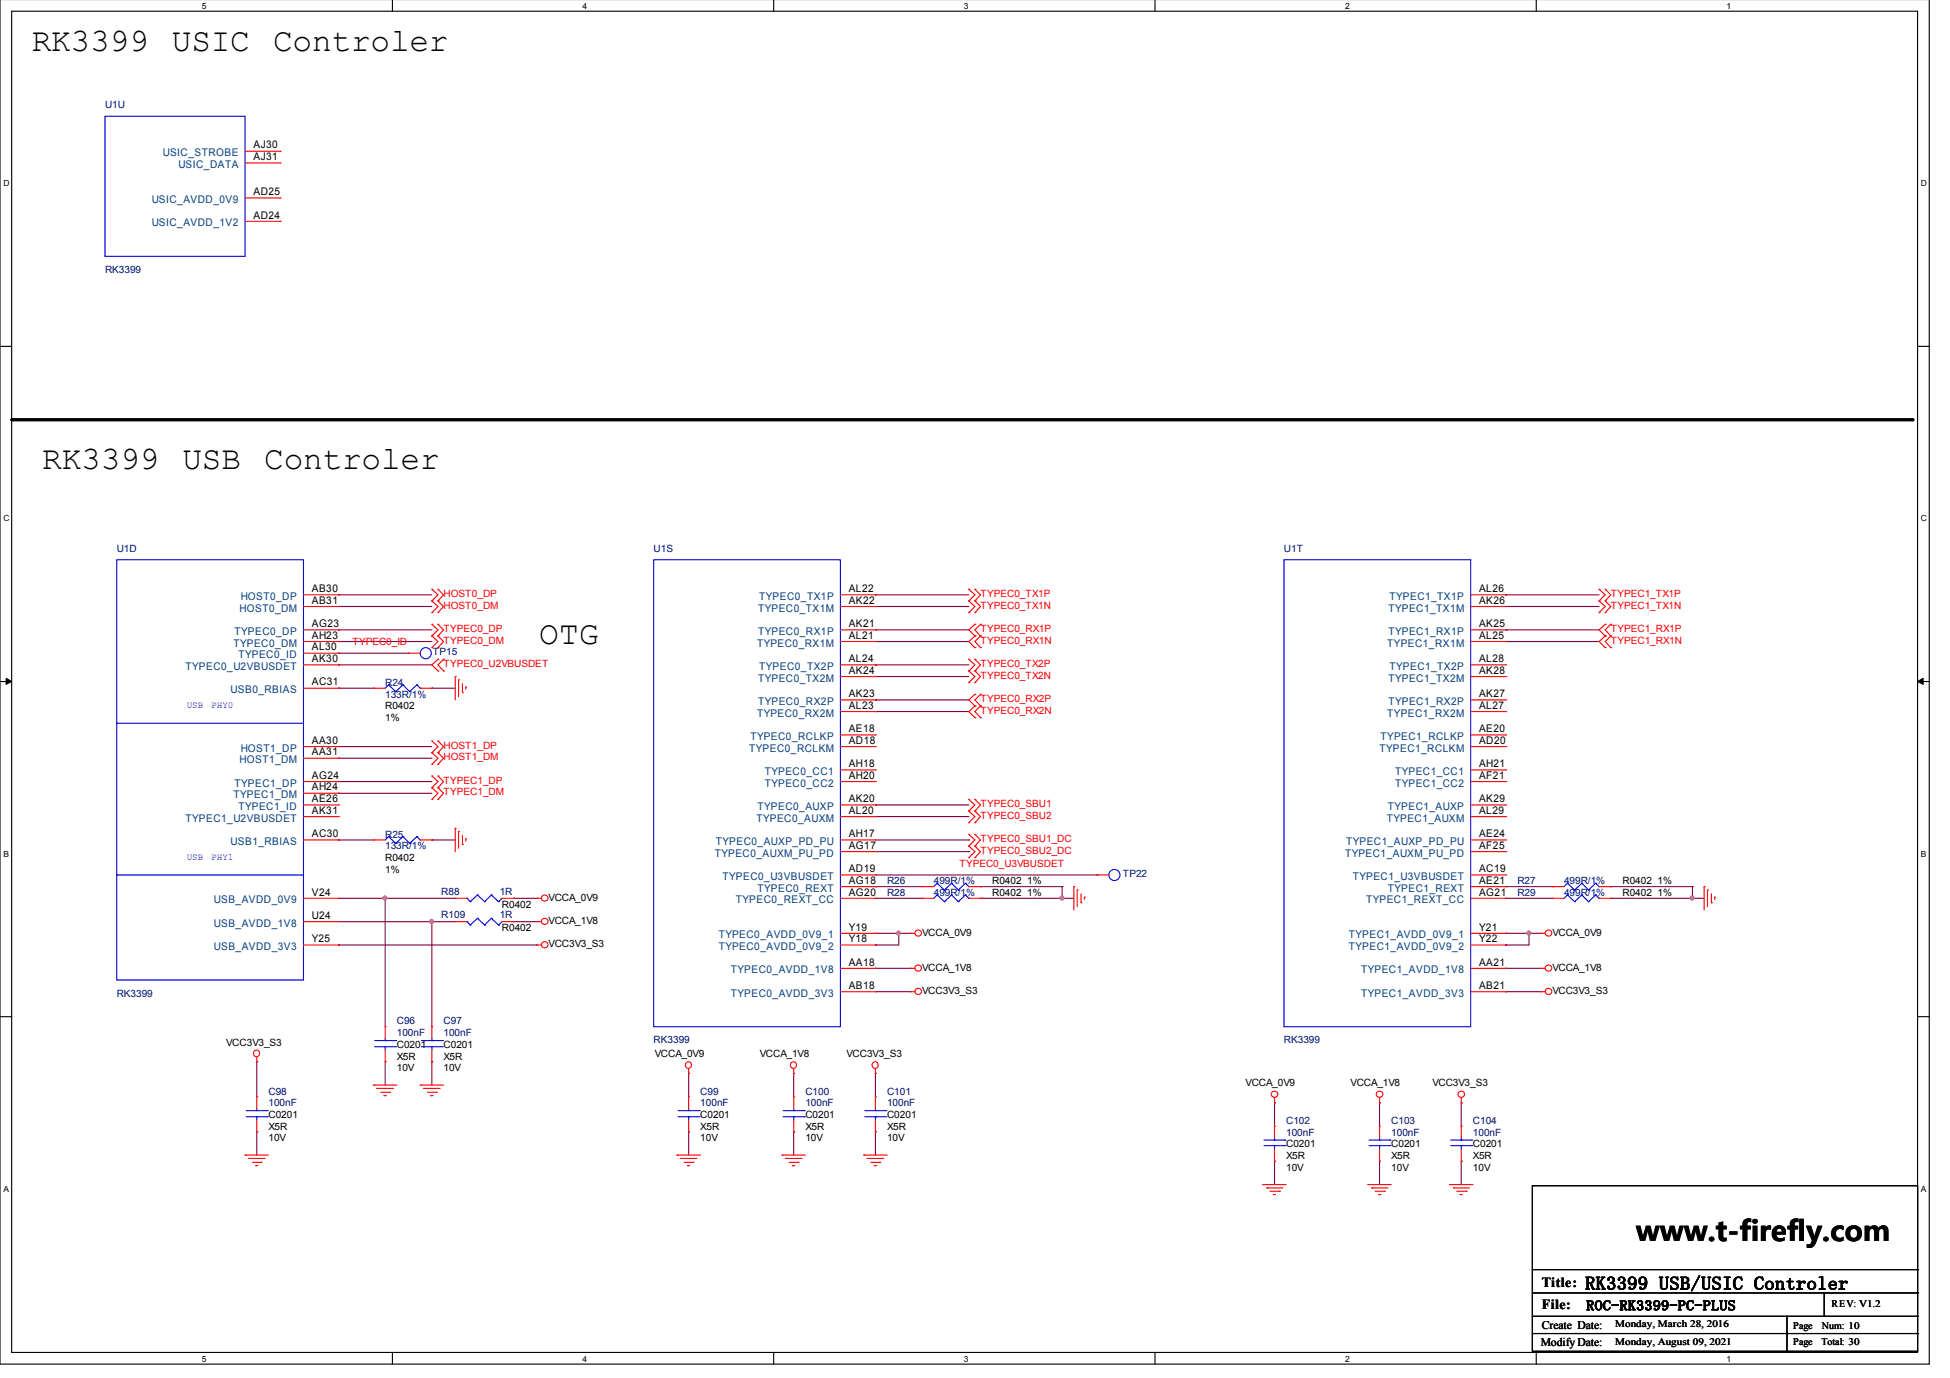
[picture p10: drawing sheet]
<svg xmlns="http://www.w3.org/2000/svg" width="297mm" height="210mm" viewBox="0 0 297 210" stroke-linecap="round" stroke-linejoin="round" font-family="sans-serif">
<path d="M0 -.1v207.9h293.9v-207.9M1.8 1.7h290.3v204.3h-290.3z" fill="none" stroke="#000" stroke-width=".17"/>
<g fill="#fff">
<path d="M30.7 .2h.6v1.3h-.6z"/>
<path d="M30.7 206.3h.6v1.3h-.6z"/>
</g>
<path d="M59.8 -.1v1.8M59.8 206v1.8" fill="none" stroke="#000" stroke-width=".17"/>
<g fill="#fff">
<path d="M88.7 .2h.6v1.3h-.6z"/>
<path d="M88.7 206.3h.6v1.3h-.6z"/>
</g>
<path d="M117.9 -.1v1.8M117.9 206v1.8" fill="none" stroke="#000" stroke-width=".17"/>
<g fill="#fff">
<path d="M146.8 .2h.6v1.3h-.6z"/>
<path d="M146.8 206.3h.6v1.3h-.6z"/>
</g>
<path d="M175.9 -.1v1.8M175.9 206v1.8" fill="none" stroke="#000" stroke-width=".17"/>
<g fill="#fff">
<path d="M204.9 .2h.6v1.3h-.6z"/>
<path d="M204.9 206.3h.6v1.3h-.6z"/>
</g>
<path d="M234 -.1v1.8M234 206v1.8" fill="none" stroke="#000" stroke-width=".17"/>
<g fill="#fff">
<path d="M263 .2h.6v1.3h-.6z"/>
<path d="M263 206.3h.6v1.3h-.6z"/>
<path d="M.5 27.2h.9v1.3h-.9z"/>
<path d="M292.6 27.2h.9v1.3h-.9z"/>
<path d="M.5 78.2h.9v1.4h-.9z"/>
<path d="M292.6 78.2h.9v1.4h-.9z"/>
</g>
<path d="M0 52.8h1.8M292.1 52.8h1.8" fill="none" stroke="#000" stroke-width=".17"/>
<g fill="#fff">
<path d="M.5 129.3h.8v1.4h-.8z"/>
<path d="M292.6 129.3h.8v1.4h-.8z"/>
</g>
<path d="M0 103.8h1.8M292.1 103.8h1.8" fill="none" stroke="#000" stroke-width=".17"/>
<path d="M.9 103.3l.9 .5-.9 .4zM292.1 103.8l.8-.5v.9z" fill="#000" stroke="#000" stroke-width=".15"/>
<g fill="#fff">
<path d="M.5 180.4h.7v1.3h-.7z"/>
<path d="M292.6 180.4h.7v1.3h-.7z"/>
</g>
<g fill="none" stroke="#000" stroke-width=".17">
<path d="M0 154.9h1.8M292.1 154.9h1.8M233.4 180.6h58.7v25.2h-58.7zM233.4 193.4h58.7M233.4 196.9h58.7M277.9 196.9v3.6M292.1 193.4h.1M292.1 196.9h.1M233.4 200.5h58.7M233.4 203.1h58.7M272.2 205.8h.1M272.2 200.5v5.3"/>
<path d="M277.9 200.5h.1M292.1 200.5h.1M292.1 203.1h.1"/>
</g>
<path d="M1.8 63.9h289.5" fill="none" stroke="#000" stroke-width=".51"/>
<circle cx="291.3" cy="63.9" r=".25" fill="#000"/>
<g fill="none" stroke="#7f003f" stroke-width=".17">
<path d="M51.6 90.6h.1M51.6 92.4h.1M51.6 97.7h.1M51.6 95.9h.1M51.6 99.5h.1M51.6 90.6h14.2M51.6 92.4h14.2M51.6 97.7h14.2M51.6 95.9h14.2M51.6 99.5h10.6M133.4 97.7h.1M133.4 95.9h.1"/>
<path d="M133.4 90.6h.1M133.4 92.4h.1M133.4 90.6h14.2M133.4 92.4h14.2M133.4 97.7h14.2M133.4 95.9h14.2M229.4 97.7h.1M229.4 95.9h.1M229.4 90.6h.1M229.4 92.4h.1M229.4 90.6h14.2M229.4 92.4h14.2"/>
<path d="M229.4 97.7h14.2M229.4 95.9h14.2M51.6 104.8h.1M51.6 101.3h.1M51.6 113.7h.1M51.6 115.5h.1M51.6 119.1h.1M51.6 104.8h5.3M51.6 101.3h14.2M51.6 113.7h14.2M51.6 115.5h14.2M51.6 119.1h14.2"/>
<path d="M65.8 104.8h.1M65.8 104.8h3.5M133.4 108.4h.1M133.4 106.6h.1M133.4 101.3h.1M133.4 103.1h.1M133.4 101.3h14.2M133.4 108.4h14.2M133.4 106.6h14.2M133.4 103.1h14.2M51.6 127.9h.1M51.6 120.8h.1"/>
<path d="M51.6 136.8h17.7M51.6 127.9h5.3M51.6 120.8h14.2M58.7 136.8h.1M58.7 136.8v19.6M65.8 127.9h.1M65.8 127.9h3.5M78.2 136.8h.1M78.2 136.8h3.6M133.4 135.1h.1M133.4 136.8h.1M133.4 122.6h.1"/>
<path d="M133.4 124.4h.1M133.4 136.8h7.1M133.4 127.9h14.2M133.4 129.7h14.2M133.4 135.1h7.1M133.4 122.6h14.2M133.4 124.4h14.2M133.4 133.3h33.7M147.6 127.9h.1M147.6 129.7h.1M149.4 135.1h.1M149.4 136.8h.1"/>
<path d="M149.4 136.8h14.2M149.4 135.1h12.4M161.8 136.8h.1M161.8 135.1h.1M161.8 135.1v1.7M167.1 133.3h.1M229.4 135.1h.1M229.4 136.8h.1M229.4 136.8h7.1M229.4 135.1h7.1M245.4 135.1h.1M245.4 136.8h.1"/>
<path d="M245.4 136.8h14.2M245.4 135.1h12.4M257.8 136.8h.1M257.8 135.1h.1M257.8 135.1v1.7M51.6 143.9h.1M51.6 140.4h17.7M51.6 143.9h30.2M65.8 140.4h.1M65.8 140.4v16M78.2 140.4h.1M78.2 140.4h3.6"/>
<path d="M133.4 151.1h.1M133.4 147.5h.1M133.4 142.2h.1M133.4 143.9h.1M133.4 151.1h5.3M133.4 147.5h5.3M133.4 142.2h5.3M136.9 142.2h.1M136.9 142.2v1.7h-3.5M229.4 151.1h.1M229.4 147.5h.1M229.4 142.2h.1"/>
<path d="M229.4 143.9h.1M229.4 151.1h5.3M229.4 147.5h5.3M229.4 142.2h5.3M232.9 142.2h.1M232.9 142.2v1.7h-3.5M39.1 172.4h.1M39.1 161.7h.1M39.1 161.7v5.4M39.1 172.4v3.6M58.7 161.7h.1M58.7 161.7v3.6"/>
<path d="M65.8 161.7h.1M65.8 161.7v3.6M104.9 163.5h.1M104.9 172.4h.1M104.9 163.5v3.6M104.9 172.4v3.6M120.9 163.5h.1M120.9 172.4h.1M120.9 163.5v3.6M120.9 172.4v3.6M133.4 172.4h.1M133.4 163.5h.1"/>
<path d="M133.4 163.5v3.6M133.4 172.4v3.6M194.1 168h.1M194.1 176.9h.1M194.1 168v3.5M194.1 176.9v3.5M210.1 168h.1M210.1 176.9h.1M210.1 168v3.5M210.1 176.9v3.5M222.6 176.9h.1M222.6 168h.1"/>
<path d="M222.6 168v3.5M222.6 176.9v3.5"/>
</g>
<g fill="#f0f" stroke="#f0f" stroke-width=".17">
<circle cx="65.7" cy="140.3" r=".3"/>
<circle cx="58.6" cy="136.8" r=".3"/>
<circle cx="136.9" cy="142.1" r=".3"/>
<circle cx="161.8" cy="136.8" r=".3"/>
<circle cx="232.9" cy="142.1" r=".3"/>
<circle cx="257.8" cy="136.8" r=".3"/>
</g>
<g fill="none" stroke="#f00" stroke-width=".17">
<path d="M37.3 23h5.4M37.3 24.8h5.4M37.3 30.2h5.4M37.3 33.7h5.4M42.7 23h.1M42.7 24.8h.1M42.7 30.2h.1M42.7 33.7h.1M46.2 90.6h5.4M46.2 92.4h5.4M46.2 95.9h5.4M46.2 97.7h5.4"/>
<path d="M46.2 99.5h5.4M51.6 90.6h.1M51.6 92.4h.1M51.6 95.9h.1M51.6 97.7h.1M51.6 99.5h.1M62.2 99.5h.1M62.2 99.5h1.8M65.8 93.3h.1M65.8 91.5h.1M65.8 89.8h.1M65.8 98.7h.1"/>
<path d="M65.8 96.9h.1M65.8 95.1h.1M65.8 91.5l.9 .9-.9 .9M65.8 89.8l.9 .8-.9 .9M65.8 96.9l.9 .8-.9 1M65.8 95.1l.9 .8-.9 1M66.7 93.3h.1M66.7 91.5h.1M66.7 89.8h.1M66.7 98.7h.1M66.7 96.9h.1M66.7 95.1h.1"/>
<path d="M66.7 91.5l.9 .9-.9 .9M66.7 89.8l.9 .8-.9 .9M66.7 96.9l.9 .8-.9 1M66.7 95.1l.9 .8-.9 1M128 90.6h5.4M128 92.4h5.4M128 95.9h5.4M128 97.7h5.4M133.4 90.6h.1M133.4 92.4h.1M133.4 95.9h.1M133.4 97.7h.1"/>
<path d="M147.6 93.3h.1M147.6 91.5h.1M147.6 89.8h.1M147.6 91.5l.9 .9-.9 .9M147.6 89.8l.9 .8-.9 .9M148.5 93.3h.1M148.5 91.5h.1M148.5 89.8h.1M148.5 95.1h.1M148.5 96.9h.1M148.5 98.7h.1M148.5 91.5l.9 .9-.9 .9"/>
<path d="M148.5 89.8l.9 .8-.9 .9M148.5 95.1l-.9 .8 .9 1M148.5 96.9l-.9 .8 .9 1M149.4 96.9h.1M149.4 95.1h.1M149.4 98.7h.1M149.4 95.1l-.9 .8 .9 1M149.4 96.9l-.9 .8 .9 1M224 90.6h5.4M224 92.4h5.4M224 95.9h5.4M224 97.7h5.4"/>
<path d="M229.4 90.6h.1M229.4 92.4h.1M229.4 95.9h.1M229.4 97.7h.1M243.6 93.3h.1M243.6 91.5h.1M243.6 89.8h.1M243.6 91.5l.9 .9-.9 .9M243.6 89.8l.9 .8-.9 .9M244.5 93.3h.1M244.5 91.5h.1M244.5 89.8h.1"/>
<path d="M244.5 95.1h.1M244.5 96.9h.1M244.5 98.7h.1M244.5 91.5l.9 .9-.9 .9M244.5 89.8l.9 .8-.9 .9M244.5 95.1l-.9 .8 .9 1M244.5 96.9l-.9 .8 .9 1M245.4 96.9h.1M245.4 95.1h.1M245.4 98.7h.1M245.4 95.1l-.9 .8 .9 1M245.4 96.9l-.9 .8 .9 1"/>
<path d="M46.2 101.3h5.4M46.2 113.7h5.4M46.2 119.1h5.4M46.2 104.8h5.4M46.2 115.5h5.4M51.6 101.3h.1M51.6 104.8h.1M51.6 113.7h.1M51.6 115.5h.1M51.6 119.1h.1M56.9 104.8h.1M56.9 104.8h1.8"/>
<path d="M64 104.8h1.8M65.8 116.4h.1M65.8 114.7h.1M65.8 112.9h.1M65.8 120h.1M65.8 118.2h.1M65.8 104.8h.1M65.8 114.7l.9 .8-.9 .9M65.8 112.9l.9 .8-.9 1M65.8 120l.9 .8-.9 1M65.8 118.2l.9 .9-.9 .9M66.7 100.4h.1"/>
<path d="M66.7 102.2h.1M66.7 116.4h.1M66.7 114.7h.1M66.7 112.9h.1M66.7 120h.1M66.7 118.2h.1M66.7 100.4l-.9 .9 .9 .9M66.7 114.7l.9 .8-.9 .9M66.7 112.9l.9 .8-.9 1M66.7 120l.9 .8-.9 1M66.7 118.2l.9 .9-.9 .9M67.6 102.2h.1"/>
<path d="M67.6 100.4h.1M67.6 100.4l-.9 .9 .9 .9M69.3 103.1h.1M69.3 103.1v3.5M69.9 103.6h.1M69.9 103.6v2.5M70.4 105.5h.1M70.4 104.2v1.3M71 104.7h.1M71 104.7v.3M128 101.3h5.4M128 103.1h5.4"/>
<path d="M128 106.6h5.4M128 108.4h5.4M128 111.9h5.4M128 113.7h5.4M128 117.3h5.4M128 119.1h5.4M133.4 101.3h.1M133.4 103.1h.1M133.4 106.6h.1M133.4 108.4h.1M133.4 111.9h.1M133.4 113.7h.1"/>
<path d="M133.4 117.3h.1M133.4 119.1h.1M147.6 104h.1M147.6 102.2h.1M147.6 100.4h.1M147.6 102.2l.9 .9-.9 .9M147.6 100.4l.9 .9-.9 .9M148.5 104h.1M148.5 102.2h.1M148.5 100.4h.1M148.5 105.8h.1M148.5 107.5h.1"/>
<path d="M148.5 109.3h.1M148.5 102.2l.9 .9-.9 .9M148.5 100.4l.9 .9-.9 .9M148.5 105.8l-.9 .8 .9 .9M148.5 107.5l-.9 .9 .9 .9M149.4 107.5h.1M149.4 105.8h.1M149.4 109.3h.1M149.4 105.8l-.9 .8 .9 .9M149.4 107.5l-.9 .9 .9 .9M224 101.3h5.4M224 103.1h5.4"/>
<path d="M224 106.6h5.4M224 108.4h5.4M224 111.9h5.4M224 113.7h5.4M224 117.3h5.4M224 119.1h5.4M229.4 101.3h.1M229.4 103.1h.1M229.4 106.6h.1M229.4 108.4h.1M229.4 111.9h.1M229.4 113.7h.1"/>
<path d="M229.4 117.3h.1M229.4 119.1h.1M46.2 136.8h5.4M46.2 122.6h5.4M46.2 124.4h5.4M46.2 127.9h5.4M46.2 120.8h5.4M51.6 120.8h.1M51.6 122.6h.1M51.6 124.4h.1M51.6 127.9h.1M51.6 136.8h.1"/>
<path d="M56.9 127.9h.1M56.9 127.9h1.8M64 127.9h1.8M65.8 121.8h.1M65.8 127.9h.1M66.7 121.8h.1M69.3 126.2h.1M69.3 136.8h.1M69.3 126.2v3.5M69.3 136.8h1.8M69.9 126.7h.1M69.9 126.7v2.5"/>
<path d="M70.4 128.6h.1M70.4 127.3v1.3M71 127.8h.1M71 127.8v.3M76.5 136.8h1.7M78.2 136.8h.1M81.8 136.8h.1M81.8 136.8h.7M128 136.8h5.4M128 122.6h5.4M128 124.4h5.4M128 127.9h5.4"/>
<path d="M128 129.7h5.4M128 135.1h5.4M128 133.3h5.4M133.4 122.6h.1M133.4 124.4h.1M133.4 127.9h.1M133.4 129.7h.1M133.4 135.1h.1M133.4 136.8h.1M133.4 133.3h.1M140.5 136.8h.1M140.5 135.1h.1"/>
<path d="M140.5 136.8h1.7M140.5 135.1h1.7M147.6 125.3h.1M147.6 123.5h.1M147.6 121.8h.1M147.6 128.9h.1M147.6 127.1h.1M147.6 130.7h.1M147.6 136.8h1.8M147.6 123.5l.9 .9-.9 .9M147.6 121.8l.9 .8-.9 .9M147.6 127.1l.9 .8-.9 1"/>
<path d="M147.6 128.9l.9 .8-.9 1M147.6 135.1h1.8M148.5 125.3h.1M148.5 123.5h.1M148.5 121.8h.1M148.5 128.9h.1M148.5 127.1h.1M148.5 130.7h.1M148.5 123.5l.9 .9-.9 .9M148.5 121.8l.9 .8-.9 .9M148.5 127.1l.9 .8-.9 1M148.5 128.9l.9 .8-.9 1"/>
<path d="M149.4 136.8h.1M149.4 135.1h.1M163.6 135.1h.1M163.6 135.1v3.5M164.1 135.6h.1M164.1 135.6v2.5M164.7 137.5h.1M164.7 136.2v1.3M165.2 136.7h.1M165.2 136.7v.3M167.1 133.3h.1M167.1 133.3h1.8"/>
<path d="M224 136.8h5.4M224 122.6h5.4M224 124.4h5.4M224 127.9h5.4M224 129.7h5.4M224 135.1h5.4M224 133.3h5.4M229.4 122.6h.1M229.4 124.4h.1M229.4 127.9h.1M229.4 129.7h.1M229.4 135.1h.1"/>
<path d="M229.4 136.8h.1M229.4 133.3h.1M236.5 135.1h.1M236.5 136.8h.1M236.5 136.8h1.8M236.5 135.1h1.8M243.6 136.8h1.8M243.6 135.1h1.8M245.4 135.1h.1M245.4 136.8h.1M259.6 135.1h.1M259.6 135.1v3.5"/>
<path d="M260.1 135.6h.1M260.1 135.6v2.5M260.7 137.5h.1M260.7 136.2v1.3M261.2 136.7h.1M261.2 136.7v.3M46.2 143.9h5.4M46.2 140.4h5.4M51.6 140.4h.1M51.6 143.9h.1M58.7 156.4h.1M58.7 156.4v1.8"/>
<path d="M58.7 159.9v1.8M65.8 156.4h.1M65.8 156.4v1.8M65.8 159.9v1.8M69.3 140.4h.1M69.3 140.4h1.8M76.5 140.4h1.7M78.2 140.4h.1M81.8 143.9h.1M81.8 140.4h.1M81.8 143.9h.7M81.8 140.4h.7"/>
<path d="M128 143.9h5.4M128 151.1h5.4M128 142.2h5.4M128 147.5h5.4M133.4 142.2h.1M133.4 143.9h.1M133.4 147.5h.1M133.4 151.1h.1M138.7 151.1h.1M138.7 142.2h.1M138.7 147.5h.1M138.7 151.1h.7"/>
<path d="M138.7 142.2h.7M138.7 147.5h.7M224 143.9h5.4M224 151.1h5.4M224 142.2h5.4M224 147.5h5.4M229.4 142.2h.1M229.4 143.9h.1M229.4 147.5h.1M229.4 151.1h.1M234.7 151.1h.1M234.7 142.2h.1"/>
<path d="M234.7 147.5h.1M234.7 151.1h.7M234.7 142.2h.7M234.7 147.5h.7M37.3 176h.1M37.3 176h3.6M37.8 176.5h.1M37.8 176.5h2.6M38.4 177.1h1.4M38.9 177.6h.1M38.9 177.6h.4M39.1 161.7h.1"/>
<path d="M39.1 167.1h.1M39.1 172.4h.1M39.1 161.1v.6M39.1 167.1v1.7M39.1 170.6v1.8M39.8 177.1h.1M56.9 165.3h.1M56.9 165.3h3.6M57.4 165.8h.1M57.4 165.8h2.5M58 166.4h1.4M58.5 166.9h.1"/>
<path d="M58.5 166.9h.3M58.7 161.7h.1M59.4 166.4h.1M64 165.3h.1M64 165.3h3.6M64.5 165.8h.1M64.5 165.8h2.6M65.1 166.4h1.4M65.6 166.9h.1M65.6 166.9h.4M65.8 161.7h.1M66.5 166.4h.1"/>
<path d="M103.1 176h.1M103.1 176h3.6M103.6 176.5h.1M103.6 176.5h2.6M104.2 177.1h1.4M104.7 177.6h.1M104.7 177.6h.4M104.9 163.5h.1M104.9 167.1h.1M104.9 172.4h.1M104.9 162.8v.7M104.9 167.1v1.7"/>
<path d="M104.9 170.6v1.8M105.6 177.1h.1M119.1 176h.1M119.1 176h3.6M119.6 176.5h.1M119.6 176.5h2.6M120.2 177.1h1.4M120.7 177.6h.1M120.7 177.6h.4M120.9 163.5h.1M120.9 167.1h.1M120.9 172.4h.1"/>
<path d="M120.9 162.8v.7M120.9 167.1v1.7M120.9 170.6v1.8M121.6 177.1h.1M131.6 176h.1M131.6 176h3.5M132.1 176.5h.1M132.1 176.5h2.5M132.7 177.1h1.3M133.2 177.6h.1M133.2 177.6h.3M133.4 163.5h.1"/>
<path d="M133.4 167.1h.1M133.4 172.4h.1M133.4 162.8v.7M133.4 167.1v1.7M133.4 170.6v1.8M134 177.1h.1M194.1 168h.1M194.1 171.5h.1M194.1 176.9h.1M194.1 167.2v.8M194.1 171.5v1.8M194.1 175.1v1.8"/>
<path d="M210.1 168h.1M210.1 171.5h.1M210.1 176.9h.1M210.1 167.2v.8M210.1 171.5v1.8M210.1 175.1v1.8M222.6 168h.1M222.6 171.5h.1M222.6 176.9h.1M222.6 167.2v.8M222.6 171.5v1.8M222.6 175.1v1.8"/>
<path d="M192.4 180.4h.1M192.4 180.4h3.5M193 180.9h.1M193 180.9h2.4M193.5 181.5h1.4M194 182h.1M194 182h.3M194.9 181.5h.1M208.4 180.4h.1M208.4 180.4h3.5M209 180.9h.1M209 180.9h2.4"/>
<path d="M209.5 181.5h1.4M210 182h.1M210 182h.3M210.9 181.5h.1M220.8 180.4h.1M220.8 180.4h3.6M221.4 180.9h.1M221.4 180.9h2.5M221.9 181.5h1.5M222.4 182h.1M222.4 182h.4M223.4 181.5h.1"/>
<circle cx="83" cy="136.8" r=".49"/>
<circle cx="83" cy="143.9" r=".49"/>
<circle cx="83" cy="140.3" r=".49"/>
<circle cx="139.9" cy="142.1" r=".49"/>
<circle cx="139.9" cy="151" r=".49"/>
<circle cx="139.9" cy="147.5" r=".49"/>
<circle cx="235.9" cy="151" r=".49"/>
<circle cx="235.9" cy="142.1" r=".49"/>
<circle cx="235.9" cy="147.5" r=".49"/>
<circle cx="39.1" cy="160.5" r=".49"/>
<circle cx="104.8" cy="162.2" r=".49"/>
<circle cx="120.8" cy="162.2" r=".49"/>
<circle cx="133.3" cy="162.2" r=".49"/>
<circle cx="194.2" cy="166.7" r=".49"/>
<circle cx="210.2" cy="166.7" r=".49"/>
<circle cx="222.6" cy="166.7" r=".49"/>
</g>
<g fill="none" stroke="#00f" stroke-width=".17">
<path d="M16 17.7h21.3v21.3h-21.3zM17.8 85.3h28.4v64h-28.4zM99.6 85.3h28.4v71.1h-28.4zM195.6 85.3h28.4v71.1h-28.4zM17.8 110.2h.1M17.8 110.2h28.4M59.2 104.3h.1M59.2 104.3l-.5 .5M59.2 104.3l1.1 1M60.3 105.3h.1M61.4 104.3h.1M61.4 104.3l-1.1 1"/>
<path d="M61.4 104.3l1 1M62.4 105.3h.1M63.5 104.3h.1M63.5 104.3l-1.1 1M63.5 104.3l.5 .5M64 104.8h.1M17.8 133.3h.1M17.8 133.3h28.4M59.2 127.4h.1M59.2 127.4l-.5 .5M59.2 127.4l1.1 1.1M60.3 128.5h.1"/>
<path d="M61.4 127.4h.1M61.4 127.4l-1.1 1.1M61.4 127.4l1 1.1M62.4 128.5h.1M63.5 127.4h.1M63.5 127.4l-1.1 1.1M63.5 127.4l.5 .5M64 127.9h.1M71.1 136.8h.1M71.1 136.8l.5 .5M71.6 137.3h.1M72.7 139.9h.1"/>
<path d="M72.7 136.3h.1M72.7 139.9l1.1 1M72.7 139.9l-1.1 1M72.7 136.3l1.1 1M72.7 136.3l-1.1 1M73.8 137.3h.1M74.8 139.9h.1M74.8 136.3h.1M74.8 139.9l1.1 1M74.8 139.9l-1 1M74.8 136.3l1.1 1M74.8 136.3l-1 1"/>
<path d="M75.9 137.3h.1M76.5 136.8l-.6 .5M142.7 136.3h.1M142.7 134.5h.1M142.7 136.3l-.5 .5M142.7 136.3l1.1 1M142.7 134.5l-.5 .6M142.7 134.5l1.1 1.1M143.8 137.3h.1M143.8 135.6h.1M144.9 136.3h.1M144.9 134.5h.1"/>
<path d="M144.9 136.3l-1.1 1M144.9 136.3l1.1 1M144.9 134.5l-1.1 1.1M144.9 134.5l1.1 1.1M146 137.3h.1M146 135.6h.1M147.1 136.3h.1M147.1 134.5h.1M147.1 136.3l-1.1 1M147.1 136.3l.5 .5M147.1 134.5l-1.1 1.1M147.1 134.5l.5 .6"/>
<path d="M147.6 136.8h.1M147.6 135.1h.1M238.8 134.5h.1M238.8 136.3h.1M238.8 134.5l-.5 .6M238.8 134.5l1.1 1.1M238.8 136.3l-.5 .5M238.8 136.3l1.1 1M239.9 135.6h.1M239.9 137.3h.1M241 134.5h.1M241 136.3h.1"/>
<path d="M241 134.5l-1.1 1.1M241 134.5l1 1.1M241 136.3l-1.1 1M241 136.3l1 1M242 135.6h.1M242 137.3h.1M243.1 134.5h.1M243.1 136.3h.1M243.1 134.5l-1.1 1.1M243.1 134.5l.5 .6M243.1 136.3l-1.1 1M243.1 136.3l.5 .5"/>
<path d="M243.6 135.1h.1M243.6 136.8h.1M57.1 159.4h3.2M57.1 158.5h3.2M58.7 158.5h.1M58.7 159.4h.1M58.7 158.2v.3M58.7 159.4v.5M60.3 159.4h.1M60.3 158.5h.1M64.2 159.4h3.2M64.2 158.5h3.2"/>
<path d="M65.8 158.5h.1M65.8 159.4h.1M65.8 158.2v.3M65.8 159.4v.5M67.4 159.4h.1M67.4 158.5h.1M71.1 140.4h.1M71.1 140.4l.5 .5M71.6 140.9h.1M73.8 140.9h.1M75.9 140.9h.1M76.5 140.4l-.6 .5"/>
<path d="M37.5 170.1h3.2M37.5 169.2h3.2M39.1 169.2h.1M39.1 170.1h.1M39.1 168.8v.4M39.1 170.1v.5M40.7 170.1h.1M40.7 169.2h.1M103.3 170.1h3.2M103.3 169.2h3.2M104.9 169.2h.1M104.9 170.1h.1"/>
<path d="M104.9 168.8v.4M104.9 170.1v.5M106.5 170.1h.1M106.5 169.2h.1M119.3 170.1h3.2M119.3 169.2h3.2M120.9 169.2h.1M120.9 170.1h.1M120.9 168.8v.4M120.9 170.1v.5M122.5 170.1h.1M122.5 169.2h.1"/>
<path d="M131.7 170.1h3.3M131.7 169.2h3.3M133.4 169.2h.1M133.4 170.1h.1M133.4 168.8v.4M133.4 170.1v.5M135 170.1h.1M135 169.2h.1M192.5 174.5h3.2M192.5 173.7h3.2M194.1 173.7h.1M194.1 174.5h.1"/>
<path d="M194.1 173.3v.4M194.1 174.5v.6M195.7 174.5h.1M195.7 173.7h.1M208.5 174.5h3.3M208.5 173.7h3.3M210.1 173.7h.1M210.1 174.5h.1M210.1 173.3v.4M210.1 174.5v.6M211.8 174.5h.1M211.8 173.7h.1"/>
<path d="M221 174.5h3.2M221 173.7h3.2M222.6 173.7h.1M222.6 174.5h.1M222.6 173.3v.4M222.6 174.5v.6M224.2 174.5h.1M224.2 173.7h.1"/>
<circle cx="64.9" cy="99.5" r=".85"/>
<circle cx="169.8" cy="133.3" r=".85"/>
</g>
<g font-size="5">
<text x="4.8" y="7.8">RK3399</text>
<text x="26.2" y="7.8">USIC</text>
<text x="41.6" y="7.8">Controler</text>
<text x="6.4" y="71.5">RK3399</text>
<text x="27.8" y="71.5">USB</text>
<text x="40.2" y="71.5">Controler</text>
<text x="82.1" y="98.1">OTG</text>
</g>
<text font-size="4.2" x="249.3" y="189">www.t-firefly.com</text>
<text font-size="2.8" x="241.5" y="196.4">RK3399 USB/USIC Controler</text>
<g font-size="2.1">
<text x="234.9" y="196.1">Title:</text>
<text x="234.9" y="199.3">File:</text>
<text x="241.6" y="199.6">ROC-RK3399-PC-PLUS</text>
</g>
<g font-size="1.8">
<text x="234.9" y="202.4">Create Date:</text>
<text x="234.7" y="205.1">Modify Date:</text>
</g>
<g font-size="1.6" fill="#003f7f">
<text x="24.8" y="23.8">USIC_STROBE</text>
<text x="27.2" y="25.6">USIC_DATA</text>
<text x="23.1" y="30.9">USIC_AVDD_0V9</text>
<text x="23.1" y="34.5">USIC_AVDD_1V2</text>
<text x="36.5" y="93.1">HOST0_DM</text>
<text x="36.7" y="91.4">HOST0_DP</text>
<text x="115.5" y="93.1">TYPEC0_TX1M</text>
<text x="115.7" y="91.4">TYPEC0_TX1P</text>
<text x="211.5" y="93.1">TYPEC1_TX1M</text>
<text x="211.7" y="91.4">TYPEC1_TX1P</text>
<text x="35.6" y="98.5">TYPEC0_DM</text>
<text x="35.7" y="96.7">TYPEC0_DP</text>
<text x="36.3" y="100.3">TYPEC0_ID</text>
<text x="115.3" y="98.5">TYPEC0_RX1M</text>
<text x="115.5" y="96.7">TYPEC0_RX1P</text>
<text x="211.3" y="98.5">TYPEC1_RX1M</text>
<text x="211.5" y="96.7">TYPEC1_RX1P</text>
<text x="28.3" y="102">TYPEC0_U2VBUSDET</text>
<text x="35.1" y="105.6">USB0_RBIAS</text>
<text x="115.5" y="103.8">TYPEC0_TX2M</text>
<text x="115.5" y="107.4">TYPEC0_RX2P</text>
<text x="115.7" y="102">TYPEC0_TX2P</text>
<text x="211.5" y="103.8">TYPEC1_TX2M</text>
<text x="211.5" y="107.4">TYPEC1_RX2P</text>
<text x="211.7" y="102">TYPEC1_TX2P</text>
<text x="114.3" y="112.7">TYPEC0_RCLKP</text>
<text x="115.3" y="109.1">TYPEC0_RX2M</text>
<text x="210.3" y="112.7">TYPEC1_RCLKP</text>
<text x="211.3" y="109.1">TYPEC1_RX2M</text>
<text x="35.7" y="119.8">TYPEC1_DP</text>
<text x="36.5" y="116.3">HOST1_DM</text>
<text x="36.7" y="114.5">HOST1_DP</text>
<text x="114.1" y="114.5">TYPEC0_RCLKM</text>
<text x="116.5" y="118">TYPEC0_CC1</text>
<text x="116.5" y="119.8">TYPEC0_CC2</text>
<text x="210.1" y="114.5">TYPEC1_RCLKM</text>
<text x="212.5" y="118">TYPEC1_CC1</text>
<text x="212.5" y="119.8">TYPEC1_CC2</text>
<text x="28.3" y="125.2">TYPEC1_U2VBUSDET</text>
<text x="35.6" y="121.6">TYPEC1_DM</text>
<text x="36.3" y="123.4">TYPEC1_ID</text>
<text x="115.2" y="125.2">TYPEC0_AUXM</text>
<text x="115.4" y="123.4">TYPEC0_AUXP</text>
<text x="211.2" y="125.2">TYPEC1_AUXM</text>
<text x="211.4" y="123.4">TYPEC1_AUXP</text>
<text x="35.1" y="128.7">USB1_RBIAS</text>
<text x="108.9" y="130.5">TYPEC0_AUXM_PU_PD</text>
<text x="109.1" y="128.7">TYPEC0_AUXP_PD_PU</text>
<text x="204.9" y="130.5">TYPEC1_AUXM_PU_PD</text>
<text x="205.1" y="128.7">TYPEC1_AUXP_PD_PU</text>
<text x="32.6" y="137.6">USB_AVDD_0V9</text>
<text x="110.1" y="134">TYPEC0_U3VBUSDET</text>
<text x="112.1" y="137.6">TYPEC0_REXT_CC</text>
<text x="115.4" y="135.8">TYPEC0_REXT</text>
<text x="206.1" y="134">TYPEC1_U3VBUSDET</text>
<text x="208.1" y="137.6">TYPEC1_REXT_CC</text>
<text x="211.4" y="135.8">TYPEC1_REXT</text>
<text x="32.6" y="141.2">USB_AVDD_1V8</text>
<text x="109.5" y="142.9">TYPEC0_AVDD_0V9_1</text>
<text x="205.5" y="142.9">TYPEC1_AVDD_0V9_1</text>
<text x="32.6" y="144.7">USB_AVDD_3V3</text>
<text x="109.5" y="144.7">TYPEC0_AVDD_0V9_2</text>
<text x="111.3" y="148.3">TYPEC0_AVDD_1V8</text>
<text x="205.5" y="144.7">TYPEC1_AVDD_0V9_2</text>
<text x="207.3" y="148.3">TYPEC1_AVDD_1V8</text>
<text x="111.3" y="151.8">TYPEC0_AVDD_3V3</text>
<text x="207.3" y="151.8">TYPEC1_AVDD_3V3</text>
</g>
<g font-size="1.6">
<text x="38.6" y="22.6">AJ30</text>
<text x="38.6" y="24.4">AJ31</text>
<text x="38.6" y="29.7">AD25</text>
<text x="38.6" y="33.3">AD24</text>
<text x="47.5" y="90.2">AB30</text>
<text x="47.5" y="92">AB31</text>
<text x="47.5" y="95.5">AG23</text>
<text x="129.3" y="90.2">AL22</text>
<text x="129.3" y="92">AK22</text>
<text x="129.3" y="95.5">AK21</text>
<text x="225.3" y="90.2">AL26</text>
<text x="225.3" y="92">AK26</text>
<text x="225.3" y="95.5">AK25</text>
<text x="47.5" y="97.3">AH23</text>
<text x="47.5" y="99.1">AL30</text>
<text x="47.5" y="100.9">AK30</text>
<text x="129.3" y="97.3">AL21</text>
<text x="129.3" y="100.9">AL24</text>
<text x="225.3" y="97.3">AL25</text>
<text x="225.3" y="100.9">AL28</text>
<text x="47.5" y="104.4">AC31</text>
<text x="129.3" y="102.6">AK24</text>
<text x="129.3" y="106.2">AK23</text>
<text x="129.3" y="108">AL23</text>
<text x="225.3" y="102.6">AK28</text>
<text x="225.3" y="106.2">AK27</text>
<text x="225.3" y="108">AL27</text>
<text x="47.5" y="113.3">AA30</text>
<text x="129.3" y="111.5">AE18</text>
<text x="129.3" y="113.3">AD18</text>
<text x="225.3" y="111.5">AE20</text>
<text x="225.3" y="113.3">AD20</text>
<text x="47.5" y="115.1">AA31</text>
<text x="47.5" y="118.6">AG24</text>
<text x="129.3" y="116.9">AH18</text>
<text x="129.3" y="118.6">AH20</text>
<text x="225.3" y="116.9">AH21</text>
<text x="225.3" y="118.6">AF21</text>
<text x="47.5" y="120.4">AH24</text>
<text x="47.5" y="122.2">AE26</text>
<text x="47.5" y="124">AK31</text>
<text x="129.3" y="122.2">AK20</text>
<text x="129.3" y="124">AL20</text>
<text x="225.3" y="122.2">AK29</text>
<text x="225.3" y="124">AL29</text>
<text x="47.5" y="127.5">AC30</text>
<text x="129.3" y="127.5">AH17</text>
<text x="129.3" y="129.3">AG17</text>
<text x="225.3" y="127.5">AE24</text>
<text x="225.3" y="129.3">AF25</text>
<text x="47.5" y="136.4">V24</text>
<text x="129.3" y="134.6">AG18</text>
<text x="129.3" y="136.4">AG20</text>
<text x="129.3" y="132.9">AD19</text>
<text x="225.3" y="134.6">AE21</text>
<text x="225.3" y="136.4">AG21</text>
<text x="225.3" y="132.9">AC19</text>
<text x="47.5" y="140">U24</text>
<text x="47.5" y="143.5">Y25</text>
<text x="129.3" y="141.7">Y19</text>
<text x="129.3" y="143.5">Y18</text>
<text x="225.3" y="141.7">Y21</text>
<text x="225.3" y="143.5">Y22</text>
<text x="129.3" y="147.1">AA18</text>
<text x="225.3" y="147.1">AA21</text>
<text x="129.3" y="150.6">AB18</text>
<text x="225.3" y="150.6">AB21</text>
</g>
<g font-size="1.5" fill="#00007f">
<text x="16" y="16.5">U1U</text>
<text x="16" y="41.6">RK3399</text>
<text x="17.8" y="84.1">U1D</text>
<text x="99.6" y="84.1">U1S</text>
<text x="195.6" y="84.1">U1T</text>
<text x="66" y="99.8">TP15</text>
<text x="58.7" y="104.5">R24</text>
<text x="58.7" y="106.3">133R/1%</text>
<text x="58.7" y="127.6">R25</text>
<text x="58.7" y="129.4">133R/1%</text>
<text x="67.2" y="136.3">R88</text>
<text x="76.1" y="136.3">1R</text>
<text x="135.1" y="136.5">R28</text>
<text x="135.1" y="134.7">R26</text>
<text x="142.2" y="136.5">499R/1%</text>
<text x="142.2" y="134.7">499R/1%</text>
<text x="171" y="133.6">TP22</text>
<text x="231.1" y="134.7">R27</text>
<text x="231.1" y="136.5">R29</text>
<text x="238.3" y="134.7">499R/1%</text>
<text x="238.3" y="136.5">499R/1%</text>
<text x="67.2" y="139.9">R109</text>
<text x="76.1" y="139.9">1R</text>
<text x="17.8" y="151.8">RK3399</text>
<text x="60.5" y="156.1">C96</text>
<text x="60.5" y="157.8">100nF</text>
<text x="67.6" y="156.1">C97</text>
<text x="67.6" y="157.8">100nF</text>
<text x="99.6" y="158.9">RK3399</text>
<text x="195.6" y="158.9">RK3399</text>
<text x="40.9" y="166.7">C98</text>
<text x="106.7" y="166.7">C99</text>
<text x="122.7" y="166.7">C100</text>
<text x="135.1" y="166.7">C101</text>
<text x="40.9" y="168.5">100nF</text>
<text x="106.7" y="168.5">100nF</text>
<text x="122.7" y="168.5">100nF</text>
<text x="135.1" y="168.5">100nF</text>
<text x="195.9" y="171.2">C102</text>
<text x="195.9" y="173">100nF</text>
<text x="211.9" y="171.2">C103</text>
<text x="211.9" y="173">100nF</text>
<text x="224.4" y="171.2">C104</text>
<text x="224.4" y="173">100nF</text>
</g>
<g font-size="1.5" fill="#f00">
<text x="67.6" y="92.7">HOST0_DM</text>
<text x="67.6" y="90.9">HOST0_DP</text>
<text x="149.4" y="92.7">TYPEC0_TX1N</text>
<text x="149.4" y="90.9">TYPEC0_TX1P</text>
<text x="245.4" y="92.7">TYPEC1_TX1N</text>
<text x="245.4" y="90.9">TYPEC1_TX1P</text>
<text x="53.7" y="98.3">TYPEC0_ID</text>
<text x="67.6" y="98.1">TYPEC0_DM</text>
<text x="67.6" y="96.3">TYPEC0_DP</text>
<text x="67.6" y="101.6">TYPEC0_U2VBUSDET</text>
<text x="149.4" y="101.6">TYPEC0_TX2P</text>
<text x="149.4" y="96.3">TYPEC0_RX1P</text>
<text x="149.4" y="98.1">TYPEC0_RX1N</text>
<text x="245.4" y="96.3">TYPEC1_RX1P</text>
<text x="245.4" y="98.1">TYPEC1_RX1N</text>
<text x="149.4" y="103.4">TYPEC0_TX2N</text>
<text x="149.4" y="106.9">TYPEC0_RX2P</text>
<text x="149.4" y="108.7">TYPEC0_RX2N</text>
<text x="67.6" y="115.8">HOST1_DM</text>
<text x="67.6" y="114.1">HOST1_DP</text>
<text x="67.6" y="119.4">TYPEC1_DP</text>
<text x="67.6" y="121.2">TYPEC1_DM</text>
<text x="149.4" y="124.7">TYPEC0_SBU2</text>
<text x="149.4" y="123">TYPEC0_SBU1</text>
<text x="149.4" y="128.3">TYPEC0_SBU1_DC</text>
<text x="149.4" y="130.1">TYPEC0_SBU2_DC</text>
<text x="146.1" y="132.1">TYPEC0_U3VBUSDET</text>
</g>
<g font-size="1.5">
<text x="58.7" y="108">R0402</text>
<text x="58.7" y="109.8">1%</text>
<text x="58.7" y="131.2">R0402</text>
<text x="58.7" y="132.9">1%</text>
<text x="83.6" y="137.2">VCCA_0V9</text>
<text x="151.1" y="136.5">R0402 1%</text>
<text x="151.1" y="134.7">R0402 1%</text>
<text x="247.1" y="134.7">R0402 1%</text>
<text x="247.1" y="136.5">R0402 1%</text>
<text x="76.5" y="141.8">R0402</text>
<text x="76.5" y="138.3">R0402</text>
<text x="83.6" y="140.7">VCCA_1V8</text>
<text x="140.5" y="142.5">VCCA_0V9</text>
<text x="236.5" y="142.5">VCCA_0V9</text>
<text x="83.6" y="144.3">VCC3V3_S3</text>
<text x="140.5" y="147.8">VCCA_1V8</text>
<text x="236.5" y="147.8">VCCA_1V8</text>
<text x="140.5" y="151.4">VCC3V3_S3</text>
<text x="236.5" y="151.4">VCC3V3_S3</text>
<text x="34.5" y="159.3">VCC3V3_S3</text>
<text x="60.5" y="159.6">C0201</text>
<text x="60.5" y="161.4">X5R</text>
<text x="67.6" y="159.6">C0201</text>
<text x="67.6" y="161.4">X5R</text>
<text x="99.7" y="161.1">VCCA_0V9</text>
<text x="115.7" y="161.1">VCCA_1V8</text>
<text x="128.9" y="161.1">VCC3V3_S3</text>
<text x="60.5" y="163.2">10V</text>
<text x="67.6" y="163.2">10V</text>
<text x="189.7" y="165.5">VCCA_0V9</text>
<text x="205.7" y="165.5">VCCA_1V8</text>
<text x="218.2" y="165.5">VCC3V3_S3</text>
<text x="40.9" y="170.3">C0201</text>
<text x="40.9" y="172.1">X5R</text>
<text x="40.9" y="173.8">10V</text>
<text x="106.7" y="170.3">C0201</text>
<text x="106.7" y="172.1">X5R</text>
<text x="106.7" y="173.8">10V</text>
<text x="122.7" y="170.3">C0201</text>
<text x="122.7" y="172.1">X5R</text>
<text x="122.7" y="173.8">10V</text>
<text x="135.1" y="170.3">C0201</text>
<text x="135.1" y="172.1">X5R</text>
<text x="135.1" y="173.8">10V</text>
<text x="195.9" y="174.8">C0201</text>
<text x="195.9" y="176.5">X5R</text>
<text x="195.9" y="178.3">10V</text>
<text x="211.9" y="174.8">C0201</text>
<text x="211.9" y="176.5">X5R</text>
<text x="211.9" y="178.3">10V</text>
<text x="224.4" y="174.8">C0201</text>
<text x="224.4" y="176.5">X5R</text>
<text x="224.4" y="178.3">10V</text>
<text x="246" y="202.2">Monday, March 28, 2016</text>
<text x="273.1" y="202.4">Page</text>
<text x="277.5" y="202.4">Num: 10</text>
<text x="279" y="199.2">REV: V1.2</text>
<text x="246" y="204.9">Monday, August 09, 2021</text>
<text x="273.1" y="204.9">Page</text>
<text x="277.5" y="204.9">Total: 30</text>
</g>
<g font-size="1.4" fill="#00f">
<text x="28.4" y="107.9">USB</text>
<text x="32.2" y="107.9">PHY0</text>
<text x="28.4" y="131">USB</text>
<text x="32.2" y="131">PHY1</text>
</g>
<g font-size="1.3">
<text x="30.7" y="1.4">5</text>
<text x="88.7" y="1.4">4</text>
<text x="146.8" y="1.4">3</text>
<text x="204.9" y="1.4">2</text>
<text x="263" y="1.4">1</text>
<text x=".5" y="28.4">D</text>
<text x="292.6" y="28.4">D</text>
<text x=".5" y="79.4">C</text>
<text x="292.6" y="79.4">C</text>
<text x=".5" y="130.5">B</text>
<text x="292.6" y="130.5">B</text>
<text x=".5" y="181.5">A</text>
<text x="292.6" y="181.5">A</text>
<text x="30.7" y="207.4">5</text>
<text x="88.7" y="207.4">4</text>
<text x="146.8" y="207.4">3</text>
<text x="204.9" y="207.4">2</text>
<text x="263" y="207.4">1</text>
</g>
</svg>
